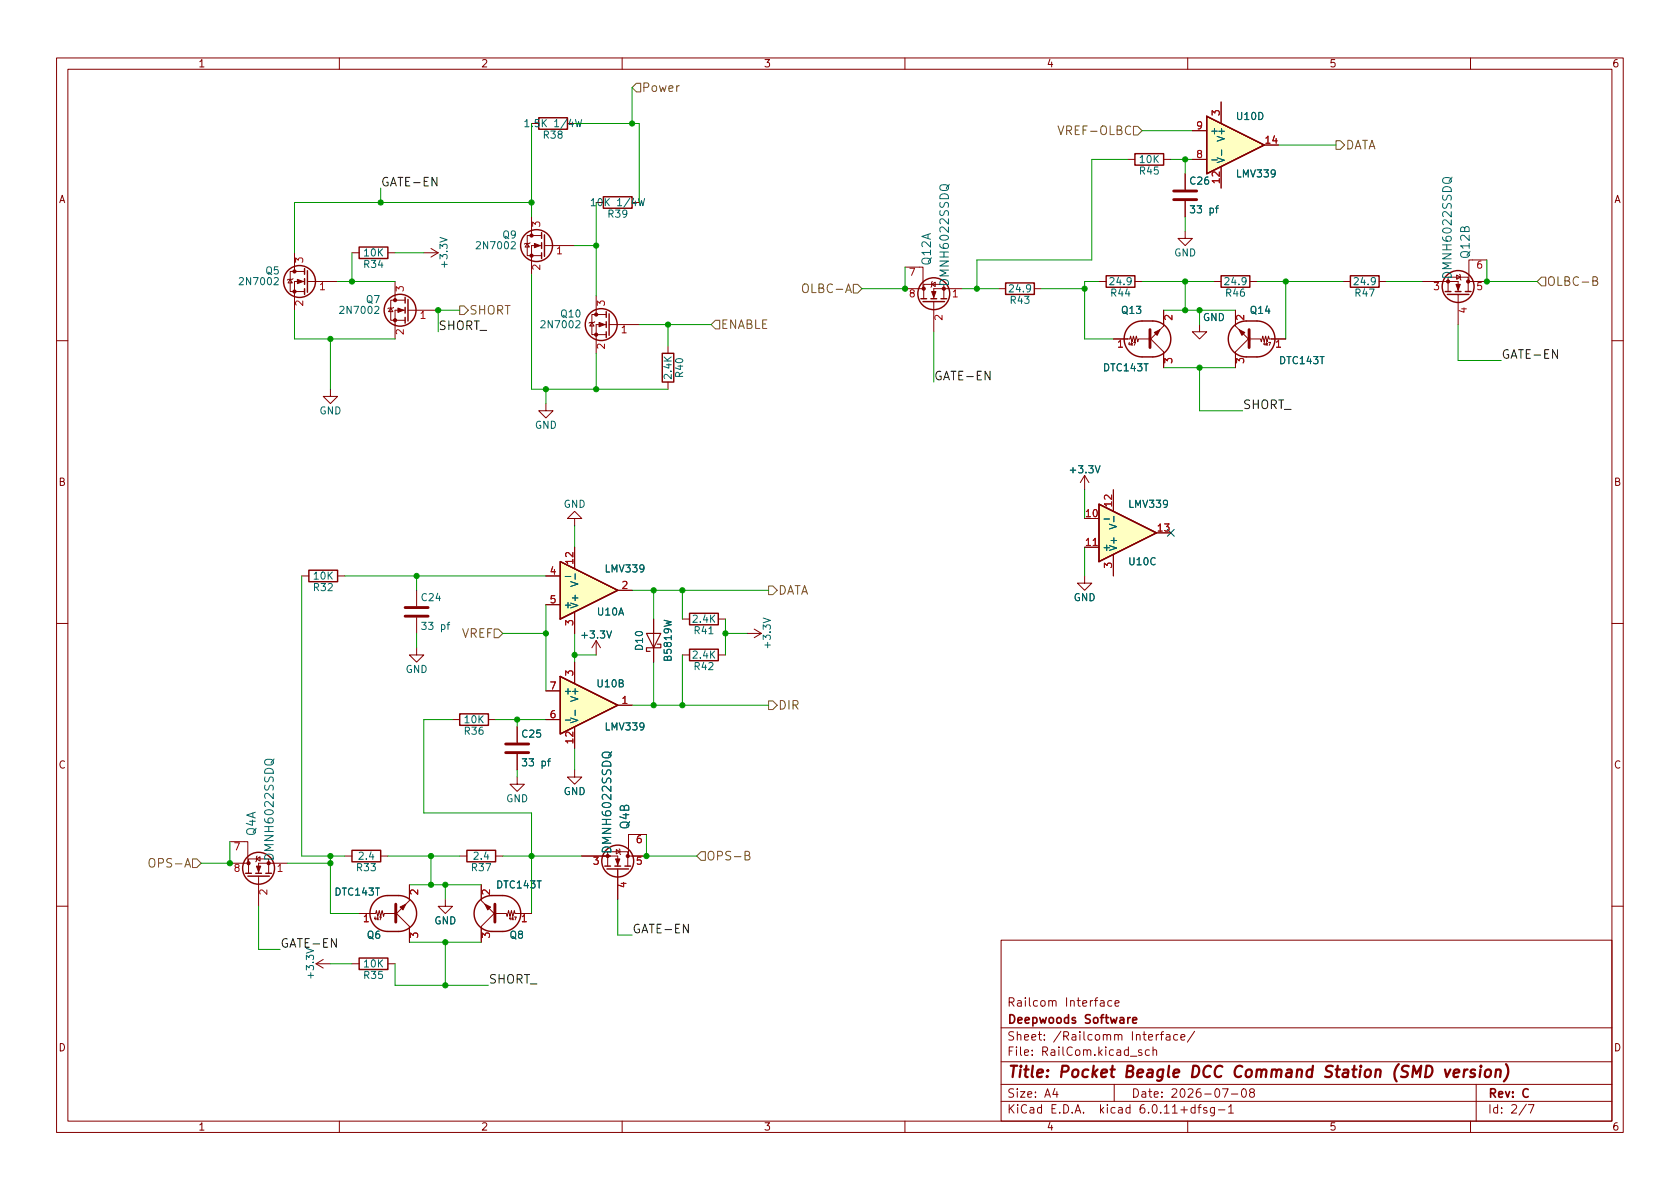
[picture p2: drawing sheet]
<svg xmlns="http://www.w3.org/2000/svg" width="297mm" height="210mm" viewBox="0 0 297 210" stroke-linecap="round" stroke-linejoin="round" font-family="sans-serif">
<g fill="none" stroke="#840000" stroke-width=".18">
<path d="M10 10.2h277v190.1h-277zM12 12.2h273v186.1h-273zM60 10.2v2M110 10.2v2M160 10.2v2M210 10.2v2M215.9 18v3.8M260 10.2v2M94 38.3v3.4M199.4 28.2h1.3M205.7 28.2h1.3M209.5 30.7v2.8"/>
<path d="M209.5 35.6v2.7M210.8 28.2h2.6M210.8 23.1h2.6M215.9 29.5v3.8M223.5 25.6h2.6M51.3 49.4l.4 .6h-.8zM51.8 49.3l-.1 .1h-.8l-.1 .1M52.1 48h-.8v3.6h2.5M52.1 48h1.7M52.1 44.7v3.3M53.8 49.8h-1.7v5.1M54.4 49.8h5.3"/>
<path d="M62.2 44.7h1.3M68.6 44.7h1.2M69.1 54.5l.4 .6h-.8zM69.6 54.4l-.1 .1h-.8l-.1 .1M69.8 53.1h-.7v3.5h2.5M69.8 53.1h1.8M69.8 49.8v3.3M71.6 54.9h-1.8v5M72.1 54.9h5.4M74.9 44.7h2.6M76.2 43.9l1.3 .8M77.5 44.7l-1.3 .8"/>
<path d="M93.2 43l.4 .7h-.8zM93.7 42.9l-.1 .1h-.8l-.1 .2M94 41.7h-.8v3.5h2.6M94 41.7h1.8M95.8 43.4h-1.8v5.1M96.3 43.4h5.3M104.6 57l.4 .7h-.7zM105.2 56.9l-.2 .1h-.7l-.2 .1M105.4 55.6h-.8v3.6h2.6M105.4 52.3v3.3M105.4 55.6h1.8M107.2 57.4h-1.8v5.1"/>
<path d="M107.7 57.4h5.3M160 47.2h3.2v3.8M160 51h3.3M163.3 51v-.7h3.6v.7M163.3 51v1.8M164.7 50.3l.7-.4v.8zM164.8 49.8l-.1 .1v.8l-.1 .1M165.1 53.3v.2M165.1 53.6v5.1M166.9 51h-1.8v1.8M166.9 51v1.8M167.6 51h2.6"/>
<path d="M176.5 51h1.3M182.9 51h1.2M194.3 49.8h1.3M196.8 59.9h3l.1-.5 .3 1 .2-1 .3 1 .2-1 .3 1 .1-.5h1.9M200.7 49.8h1.2M203.2 59.7l2.5 2.5v2.8M205.7 54.9v2.8l-2.5 2.5M209.5 40.9v1.3h1.3l-1.3 1.2-1.2-1.2h1.2M212.1 57.4v1.3h1.3l-1.3 1.2-1.3-1.2h1.3M214.6 49.8h1.3M218.4 54.9v2.8l2.6 2.5M221 59.9h1.9l.1 .5 .3-1 .2 1 .3-1 .2 1 .3-1 .1 .5h2.9"/>
<path d="M221 59.7l-2.6 2.5v2.8M221 49.8h1.2M237.5 49.8h1.3M243.8 49.8h1.3M251.5 49.8h5M257.6 48.6l.6 .4-.6 .4zM257.8 49.8v1.8M257.8 52.1v.2M257.8 52.3v5.1M258.1 48.5l.1 .1v.8l.1 .1M259.6 49.8v-.8h-3.6v2.6M259.6 49.8h3.3"/>
<path d="M259.6 49.8v1.8M262.9 46h-3.2v3.8M10 60.2h2M58.4 68.8v1.3h1.3l-1.3 1.3-1.3-1.3h1.3M96.5 71.4v1.2h1.3l-1.3 1.3-1.3-1.3h1.3M118.1 61.2v1.3M118.1 67.6v1.2M200.4 60.5h.4l-.2 .6M224.3 60.5h.3l-.2 .6M285 60.2h2M101.6 91.7h1.3l-1.3-1.3-1.3 1.3h1.3v1.3M101.6 96.8v3.8"/>
<path d="M191.8 91.7h2.5M191.8 96.8h2.5M191.8 84.1l-.8 1.2M191.8 84.1v2.5M191.8 84.1l.7 1.2M196.8 86.6v3.8M196.8 98v3.8M204.5 94.2h2.5M10 110.2h2M53.3 101.8h1.3M59.7 101.8h1.3M73.7 114.5v1.3h1.2l-1.2 1.3-1.3-1.3h1.3"/>
<path d="M73.7 104.4v2.8M73.7 109.2v2.8M96.5 101.8h2.6M96.5 106.9h2.6M101.6 108.2v3.8M101.6 117.1v3.8M105.4 113.3l-.8 1.2M105.4 113.3v2.5M105.4 113.3l.8 1.2M109.2 104.4h2.6M115.6 109.5v7.6M120.6 115.8h1.3"/>
<path d="M120.6 109.5h1.3M127 115.8h1.3M127 109.5h1.3M132.1 112h2.5M133.3 111.2l1.3 .8M134.6 112l-1.3 .8M191.8 101.8v1.3h1.2l-1.2 1.3-1.3-1.3h1.3M285 110.2h2M80 127.2h1.3M86.4 127.2h1.2M91.4 137.4v1.3h1.3l-1.3 1.2-1.2-1.2h1.2M91.4 128.5v2.8"/>
<path d="M91.4 133.3v2.8M96.5 127.2h2.6M96.5 122.2h2.6M101.6 136.1v1.3h1.3l-1.3 1.3-1.3-1.3h1.3M101.6 128.5v3.8M109.2 124.7h2.6M40.6 148.8h3.2v3.8M40.6 152.6h3.3M43.9 152.6v-.7h3.6v.7M43.9 152.6v1.8M45.3 151.9l.7-.4v.8zM45.5 151.4l-.2 .1v.8l-.1 .1"/>
<path d="M45.7 154.9v.2M45.7 155.2v5.1M47.5 152.6h-1.8v1.8M47.5 152.6v1.8M48.3 152.6h2.5M61 151.4h1.2M67.3 151.4h1.3M72.4 156.5v2.8l-2.6 2.5M78.7 159v1.3h1.3l-1.3 1.2-1.2-1.2h1.2M81.3 151.4h1.2M85.1 156.5v2.8l2.5 2.5M87.6 151.4h1.3"/>
<path d="M102.9 151.4h5M109 150.2l.6 .4-.6 .4zM109.2 151.4v1.8M109.2 153.7v.2M109.2 153.9v5.1M109.5 150.1l.1 .1v.8l.1 .1M111 151.4v-.8h-3.6v2.6M111 151.4v1.8M111 151.4h3.3M114.3 147.6h-3.2v3.8M10 160.2h2M55.9 170.4h2.5"/>
<path d="M55.9 170.4l1.2 .8M57.1 169.7l-1.2 .7M62.2 170.4h1.3M63.5 161.5h2.9l.1-.5 .3 1 .3-1 .2 1 .3-1 .2 1 .1-.5h1.9M67.1 162.1h.3l-.2 .6M68.6 170.4h1.2M69.8 161.3l2.6 2.5v2.8M87.6 161.5h1.9l.2 .5 .2-1 .3 1 .2-1 .3 1 .2-1 .2 .5h2.9M87.6 161.3l-2.5 2.5v2.8M91 162.1h.3l-.2 .6M177 166.3h108v32h-108zM186.1 177.1l.2-.2 .3 .1 .1 .9"/>
<path d="M197.1 177.4l.8-.1-.1-.3-.4-.1-.3 .2 .1 .8h.6M285 160.2h2M60 198.3v2M110 198.3v2M160 198.3v2M177 194.8h108M177 191.8h108M177 187.8h108M177 181.8h108M182.5 186.5v.1M182.5 185.7v.1M184.6 183.8v.1"/>
<path d="M184.6 183v.1M197 191.8v3M197.1 183.1l.2-.2 .3 .1 .1 .9M197.1 182.9v1M197.7 183.1l.2-.2 .4 .1 .1 .9M203.2 185.7l-.4-.1-.3 .3v.4l.1 .3h.6M203.9 185.8l.2-.2 .3 .1 .1 .9M203.9 185.1v1.5M210 198.3v2M211.2 182.4l-1.3 1.9M215.4 196.3h1.2M217.2 195.8l.4-.5v1.5"/>
<path d="M217.2 196.8h.9M217.7 193.5h1.2M219.7 192.6l.2-.1a.81 .81 0 0 1 .5 .7 .81 .81 0 0 1-.3 .8h-.1a.81 .81 0 0 1-.6-.6 .81 .81 0 0 1 .3-.8zM221.2 193.2l-.3-.3 .1-.2 .2-.2 .4 .1 .2 .2-.1 .2-.6 .2-.2 .3 .1 .4 .2 .1h.4l.2-.3-.1-.4-.2-.1M260 198.3v2M261 191.8v6.5M270.2 195.3h1l-.6 1.5"/>
</g>
<path d="M235.7 188.6a.85 .85 0 0 0-1.1 .1 .45 .45 0 0 0 .2 .7l.4 .1a.49 .49 0 0 1 .3 .5 .49 .49 0 0 1-.5 .5l-.7-.1M247.3 188.2a2.35 2.35 0 0 0-.4 3M255.5 189.1l.3 1.4 .6-1.4" fill="none" stroke="#840000" stroke-width=".4"/>
<g fill="none" stroke="#840000" stroke-width=".25">
<path d="M95.2 20.8h5.1v2.1h-5.1zM106.7 34.8h5.1v2h-5.1zM200.7 27.2h5v2h-5zM213.4 20.6l10.1 5-10.1 5.1zM53.8 47.5v1M53.8 49.3v1M53.8 51v1.1M54.4 47.9v3.8M63.5 43.7h5.1v2h-5.1zM71.6 52.6v1M71.6 54.4v1M71.6 56.1v1"/>
<path d="M72.1 53v3.8M95.8 41.1v1.1M95.8 42.9v1M95.8 44.7v1M96.3 41.5v3.8M107.2 55.1v1M107.2 56.9v1M107.2 58.7v1M107.7 55.5v3.8M162.8 52.8h1M163.2 53.3h3.8M164.6 52.8h1"/>
<path d="M166.4 52.8h1M177.8 50h5.1v2.1h-5.1zM195.6 48.8h5.1v2h-5.1zM203.8 56.8h-1.9a3.2 3.2 0 0 0-3.1 3.1 3.2 3.2 0 0 0 3.1 3.2h1.9M203.8 56.8a3.2 3.2 0 0 1 3.2 3.1 3.2 3.2 0 0 1-3.2 3.2M215.9 48.8h5.1v2h-5.1zM218.1 57.7a3.2 3.2 0 0 1 2.2-.9h2a3.2 3.2 0 0 1 3.1 3.1 3.2 3.2 0 0 1-3.1 3.2h-2a3.2 3.2 0 0 1-2.9-1.9 3.2 3.2 0 0 1 .7-3.5zM238.8 48.8h5v2h-5zM255.5 51.6h1M255.9 52.1h3.8M257.3 51.6h1M259.1 51.6h1"/>
<path d="M117.1 62.5h2v5.1h-2zM99.1 99.3l10.1 5.1-10.1 5.1zM194.3 89.1l10.2 5.1-10.2 5.1zM54.6 100.8h5.1v2.1h-5.1zM99.1 119.6l10.1 5.1-10.1 5.1zM121.9 114.8h5.1v2h-5.1zM121.9 108.5h5.1v2h-5.1zM81.3 126.2h5.1v2.1h-5.1zM43.4 154.4h1M43.8 154.9h3.8M45.2 154.4h1M47 154.4h1"/>
<path d="M62.2 150.4h5.1v2h-5.1zM68.6 158.4a3.2 3.2 0 0 0-3.2 3.1 3.2 3.2 0 0 0 3.2 3.2M68.6 158.4h1.9a3.2 3.2 0 0 1 3.2 3.1 3.2 3.2 0 0 1-3.2 3.2h-1.9M82.5 150.4h5.1v2h-5.1zM84.7 159.3a3.2 3.2 0 0 1 2.3-.9h1.9a3.2 3.2 0 0 1 3.2 3.1 3.2 3.2 0 0 1-3.2 3.2h-1.9a3.2 3.2 0 0 1-2.9-1.9 3.2 3.2 0 0 1 .6-3.5zM106.9 153.2h1M107.3 153.7h3.8M108.7 153.2h1M110.5 153.2h1M63.5 169.4h5.1v2h-5.1z"/>
<circle cx="53" cy="49.8" r="2.82"/>
<circle cx="70.7" cy="54.9" r="2.82"/>
<circle cx="94.9" cy="43.4" r="2.82"/>
<circle cx="106.3" cy="57.4" r="2.82"/>
<circle cx="165.1" cy="51.9" r="2.82"/>
<circle cx="257.8" cy="50.7" r="2.82"/>
<circle cx="45.7" cy="153.5" r="2.82"/>
<circle cx="109.2" cy="152.3" r="2.82"/>
</g>
<g fill="#840000" stroke="#840000" stroke-width=".18">
<path d="M164.7 51.6h.8l-.4 1z"/>
<path d="M219.1 58.3l1 .5-.5 .5z"/>
<path d="M204.1 58.8l1-.5-.5 1z"/>
<path d="M108.8 151.9h.8l-.4 1z"/>
<path d="M45.3 153.2h.8l-.4 1z"/>
<path d="M70.7 160.4l1.1-.5-.6 1z"/>
<path d="M94.5 43l1 .4-1 .4z"/>
<path d="M52.6 49.4l1 .4-1 .4z"/>
<path d="M85.7 159.9l1 .5-.5 .5z"/>
<path d="M70.4 54.5l1 .4-1 .3z"/>
<path d="M105.9 57l1 .4-1 .4z"/>
<path d="M257.4 50.3h.8l-.4 1z"/>
<circle cx="166.9" cy="51" r=".28"/>
<circle cx="163.3" cy="51" r=".28"/>
<circle cx="107.4" cy="151.4" r=".28"/>
<circle cx="111" cy="151.4" r=".28"/>
<circle cx="47.5" cy="152.6" r=".28"/>
<circle cx="43.9" cy="152.6" r=".28"/>
<circle cx="94" cy="45.2" r=".28"/>
<circle cx="94" cy="41.7" r=".28"/>
<circle cx="52.1" cy="51.6" r=".28"/>
<circle cx="52.1" cy="48" r=".28"/>
<circle cx="69.8" cy="56.6" r=".28"/>
<circle cx="69.8" cy="53.1" r=".28"/>
<circle cx="105.4" cy="59.2" r=".28"/>
<circle cx="105.4" cy="55.6" r=".28"/>
<circle cx="256" cy="49.8" r=".28"/>
<circle cx="259.6" cy="49.8" r=".28"/>
</g>
<g fill="none" stroke="#a90000" stroke-width=".18">
<path d="M52.3 46.4v-.8l.4 .4 .2-.3h.5l.1 .1-.1 .6M53.5 53.2v.8l-.9-.8-.3 .3 .1 .5M56.7 50.3l.3-.3v1.2M70 51.5v-.8l.5 .4 .1-.4h.6l.1 .2-.1 .6M71.3 58.3v.8l-.9-.8-.4 .2 .2 .5M74.4 55.4l.4-.3v1.2M94.2 40v-.7l.5 .4 .1-.4h.5l.1 .2-.1 .5M95.4 46.9v.8l-.9-.8-.3 .2 .1 .5M98.6 44l.3-.4v1.3M105.6 54v-.8l.5 .4 .1-.3h.6l.1 .2-.1 .5M110 58l.4-.4v1.3M160.9 47.4h.8l-.5 1.3"/>
<path d="M161.2 51.8l-.3-.3 .1-.1 .2-.2 .3 .1 .2 .2-.1 .2-.6 .1-.1 .2 .1 .4 .2 .1h.3l.2-.2v-.3l-.3-.2M166.6 55.8v.8l-.9-.8-.4 .2 .1 .5M168.5 51.6l.4-.4v1.3M207.2 55.8v.8l-.9-.8-.4 .2 .2 .5M219.9 55.8v.8l-.9-.8-.4 .2 .2 .5M253.6 50h.8l-.5 .5 .4 .1v.5l-.2 .1-.5-.1M258.8 54.4v.8l-.9-.3M261.9 46.2h-.4a.86 .86 0 0 0 0 1.2l.4-.1 .1-.4-.3-.3h-.2l-.2 .3M261.9 50h-.6v.6l.1-.1h.5l.1 .2-.1 .4-.2 .1-.4-.1M106.9 60.8v.8l-.9-.8-.4 .3 .1 .5M197.8 60.5l.3-.4v1.3M205.9 64.2v-.8l.5 .4 .1-.4h.6l.1 .2-.1 .6"/>
<path d="M218.6 64.2v-.8l.5 .4 .1-.4h.6l.1 .2-.1 .6M225.7 60.5l.4-.4v1.3M193.3 96.5h.7M41.5 149h.8l-.5 1.3M41.8 153.4l-.3-.3 .1-.1 .2-.2 .4 .1 .1 .2-.1 .2-.5 .1-.2 .2 .1 .4 .2 .1h.4l.1-.2v-.3l-.3-.2M47.2 157.4v.8l-.9-.8-.4 .2 .1 .5M49.2 153.2l.3-.4v1.3M73.9 157.4v.8l-1-.8-.3 .2 .1 .5M86.6 157.4v.8l-1-.8-.3 .2 .1 .5M105 151.6h.8l-.5 .5 .4 .1v.5l-.2 .1-.5-.1M110.3 156v.8l-.9-.3M113.3 147.8h-.4a.85 .85 0 0 0 0 1.2l.4-.1 .1-.4-.2-.3-.4 .1-.1 .2"/>
<path d="M113.3 151.6h-.6v.6l.1-.1h.5l.1 .2-.1 .4-.1 .1-.5-.1M64.4 162.1l.4-.4v1.3M72.6 165.8v-.8l.5 .4 .1-.4h.5l.2 .2-.2 .6M85.3 165.8v-.8l.5 .4 .1-.4h.5l.2 .2-.2 .6M92.3 162.1l.4-.4v1.3"/>
</g>
<g fill="none" stroke="#006464" stroke-width=".18">
<path d="M101.8 21.1l.3 1.3 .2-.9 .2 .9 .3-1.3M112.9 35.1l.3 1.3 .2-.9 .3 .9 .3-1.3M166.4 32.7a1.03 1.03 0 0 1 1.3 .3 .51 .51 0 0 1-.5 .7h-.5a.51 .51 0 0 1-.5-.4 .51 .51 0 0 1 .2-.6zM167.8 32.6l-.4 .5-.1 .3M214.2 28.3h1M216 26.5v1M255.3 31.5a1.02 1.02 0 0 1 1.3 .3 .51 .51 0 0 1-.5 .6h-.5a.51 .51 0 0 1-.5-.3 .51 .51 0 0 1 .2-.6zM256.7 31.3l-.4 .5-.1 .3M48.5 49.2l.5-.1 .2 .3-.8 1h.8M66.3 54.3l.4-.1 .3 .3-.8 .9h.8M77.8 42l1.3 .4-1.3 .4M90.4 42.9l.5-.2 .2 .4-.8 .9h.8"/>
<path d="M101.8 56.8l.5-.1 .2 .4-.7 .9h.7M182.2 50.9l-.2 .2h-.4l-.1-.2 .1-.5h.4l.2 .1a.84 .84 0 0 1-.3 1.1h-.3M200 49.6l-.2 .3-.4-.1-.1-.2 .1-.5h.4l.1 .1a.84 .84 0 0 1-.3 1.2h-.2M220.3 49.6l-.2 .3-.4-.1-.1-.2 .1-.5h.4l.2 .1a.84 .84 0 0 1-.3 1.2h-.3M243.2 49.6l-.3 .3-.3-.1-.2-.2 .2-.5h.3l.2 .1a.84 .84 0 0 1-.3 1.2h-.2M193.6 82.4l.5 1.2 .4-1.2M195.2 91.8h1M196.9 91.3v1M99.9 101.9h1M101.7 101.5v.9M107.3 111.6l.4 1.2 .4-1.2M117.4 109.7l1.3 .3-.9 .2 .9 .3-1.3 .3"/>
<path d="M125.3 112.1h.8M134.9 109.3l1.3 .4-1.3 .4M47 134.3a1.03 1.03 0 0 1 1.3 .3 .51 .51 0 0 1-.5 .7h-.5a.51 .51 0 0 1-.5-.4 .51 .51 0 0 1 .2-.6zM48.5 134.2l-.5 .5v.3M99.9 127.3h1M101.7 125.6v.9M106.7 133.1a1.03 1.03 0 0 1 1.3 .3 .51 .51 0 0 1-.5 .6h-.5a.51 .51 0 0 1-.5-.3 .51 .51 0 0 1 .2-.6zM108.1 132.9l-.4 .5-.1 .3M54.2 167.7l1.2 .4-1.2 .5"/>
</g>
<g fill="#840000" stroke="#840000" stroke-width=".51">
<path d="M220.9 58.3v3.2z"/>
<path d="M203.3 58.3v3.2z"/>
<path d="M70 159.9v3.2z"/>
<path d="M87.5 159.9v3.2z"/>
</g>
<path d="M207.5 35.3h4.1M207.5 33.8h4.1M71.6 109h4.1M71.6 107.4h4.1M89.4 133.1h4.1M89.4 131.6h4.1" fill="none" stroke="#840000" stroke-width=".51"/>
<path d="M114.3 112h2.5l-1.2 2.5zM116.2 113.9h.6v.6h-2.5v.7h.6" fill="none" stroke="#840000" stroke-width=".2"/>
<g fill="#ffffc2" stroke="#ffffc2" stroke-width=".18">
<path d="M99.1 119.6l10.1 5.1-10.1 5.1z"/>
<path d="M194.3 89.1l10.2 5.1-10.2 5.1z"/>
<path d="M99.1 99.3l10.1 5.1-10.1 5.1z"/>
<path d="M213.4 20.6l10.1 5-10.1 5.1z"/>
</g>
<g fill="none" stroke="#725600" stroke-width=".18">
<path d="M112.5 14.7h.8v1.6h-.8l-.7-.8zM199.9 22.4a.61 .61 0 0 0-.7 0 .61 .61 0 0 0-.2 .7 .57 .57 0 0 0 .3 .6 .57 .57 0 0 0 .6 0M200.4 22.3h.8l.7 .8-.7 .8h-.8zM236.2 24.9h.8l.7 .7-.7 .8h-.8zM81.3 54.1h.7l.8 .8-.8 .7h-.7zM125.7 57.4l.8-.8h.8v1.6h-.8zM149.5 51.7l.5-1.5 .5 1.5M149.7 51.3h.7M150.9 50.3h.7l.8 .7-.8 .8h-.7zM272.5 49h.8v1.5h-.8l-.7-.7zM281.6 49.7h.5l.3-.2v-.3l-.1-.2-.7-.1v1.6h.6l.3-.3a.4 .4 0 0 0-.4-.5M87.4 111.2h.7l.8 .8-.8 .8h-.7z"/>
<path d="M135.9 103.6h.8l.7 .8-.7 .8h-.8zM135.9 123.9h.8l.7 .8-.7 .8h-.8zM32.7 153.3l.5-1.5 .5 1.5M32.8 152.9h.7M34 151.9h.8l.8 .7-.8 .8h-.8zM124 150.6h.7v1.5h-.7l-.8-.7zM131.7 151.3h.5l.3-.2v-.3l-.1-.2-.7-.1v1.6h.6l.3-.3a.4 .4 0 0 0-.4-.5"/>
</g>
<g fill="none" stroke="#009600" stroke-width=".18">
<path d="M111.8 15.5v6.3M67.3 33.3v2.5M94 21.8v16.5M94 35.8h-41.9v8.9M101.6 21.8h11.4v14M105.4 35.8v16.5M199.4 28.2h-6.4v17.8h-20.3v5M201.9 23.1h8.9M207 28.2h3.8M209.5 28.2v2.5M209.5 38.3v2.6M226.1 25.6h10.1"/>
<path d="M52.1 54.9v5h17.7M58.4 59.9v8.9M59.7 49.8h10.1M62.2 44.7v5.1M69.8 44.7h5.1M81.3 54.9h-3.8v3.8M94 48.5v20.3h24.1M101.6 43.4h3.8M113 57.4h12.7M118.1 57.4v3.8M160 47.2v3.8h-7.6M165.1 58.7v8.9"/>
<path d="M170.2 51h6.3M184.1 51h7.7M194.3 49.8h-2.5v10.1h5M201.9 49.8h12.7M205.7 54.9h12.7M209.5 49.8v5.1M212.1 54.9v2.5M222.2 49.8h15.3M227.3 49.8v10.1M245.1 49.8h6.4M257.8 57.4v6.3h7.6M262.9 46v3.8h8.9"/>
<path d="M96.5 68.8v2.6M105.4 62.5v6.3M205.7 65h12.7M212.1 65v7.6h7.6M101.6 93v3.8M191.8 86.6v5.1M191.8 96.8v5M53.3 101.8v49.6h7.7M61 101.8h35.5M73.7 101.8v2.6M73.7 112v2.5M88.9 112h7.6"/>
<path d="M96.5 106.9v15.3M101.6 115.8h3.8M101.6 112v5.1M111.8 104.4h24.1M115.6 104.4v5.1M115.6 117.1v7.6M120.6 104.4v5.1M120.6 115.8v8.9M128.3 109.5v6.3M128.3 112h3.8M80 127.2h-5.1v16.6h19.1v17.7M87.6 127.2h8.9"/>
<path d="M91.4 127.2v1.3M91.4 136.1v1.3M101.6 132.3v3.8M111.8 124.7h24.1M40.6 148.8v3.8h-5M50.8 152.6h7.6M58.4 151.4v10.1h5.1M68.6 151.4h12.7M72.4 156.5h12.7M76.2 151.4v5.1M78.7 156.5v2.5M88.9 151.4h14"/>
<path d="M109.2 159v6.3h2.6M114.3 147.6v3.8h8.9M45.7 160.3v7.6h3.8M58.4 170.4h3.8M69.8 170.4v3.8h16.6M72.4 166.6h12.7M78.7 166.6v7.6"/>
</g>
<path d="M206.4 93.6l1.2 1.2M207.6 93.6l-1.2 1.2" fill="none" stroke="#000084" stroke-width=".18"/>
<g fill="#009600" stroke="#009600" stroke-width=".18">
<circle cx="160" cy="51" r=".46"/>
<circle cx="118.1" cy="57.4" r=".46"/>
<circle cx="120.6" cy="124.7" r=".46"/>
<circle cx="128.3" cy="112" r=".46"/>
<circle cx="115.6" cy="104.4" r=".46"/>
<circle cx="120.6" cy="104.4" r=".46"/>
<circle cx="105.4" cy="43.4" r=".46"/>
<circle cx="172.7" cy="51" r=".46"/>
<circle cx="111.8" cy="21.8" r=".46"/>
<circle cx="40.6" cy="152.6" r=".46"/>
<circle cx="78.7" cy="166.6" r=".46"/>
<circle cx="78.7" cy="156.5" r=".46"/>
<circle cx="76.2" cy="156.5" r=".46"/>
<circle cx="58.4" cy="151.4" r=".46"/>
<circle cx="76.2" cy="151.4" r=".46"/>
<circle cx="58.4" cy="152.6" r=".46"/>
<circle cx="78.7" cy="174.2" r=".46"/>
<circle cx="101.6" cy="115.8" r=".46"/>
<circle cx="105.4" cy="68.8" r=".46"/>
<circle cx="58.4" cy="59.9" r=".46"/>
<circle cx="73.7" cy="101.8" r=".46"/>
<circle cx="212.1" cy="65" r=".46"/>
<circle cx="209.5" cy="49.8" r=".46"/>
<circle cx="191.8" cy="51" r=".46"/>
<circle cx="114.3" cy="151.4" r=".46"/>
<circle cx="115.6" cy="124.7" r=".46"/>
<circle cx="96.5" cy="112" r=".46"/>
<circle cx="212.1" cy="54.9" r=".46"/>
<circle cx="209.5" cy="28.2" r=".46"/>
<circle cx="209.5" cy="54.9" r=".46"/>
<circle cx="227.3" cy="49.8" r=".46"/>
<circle cx="262.9" cy="49.8" r=".46"/>
<circle cx="96.5" cy="68.8" r=".46"/>
<circle cx="62.2" cy="49.8" r=".46"/>
<circle cx="67.3" cy="35.8" r=".46"/>
<circle cx="94" cy="35.8" r=".46"/>
<circle cx="77.5" cy="54.9" r=".46"/>
<circle cx="91.4" cy="127.2" r=".46"/>
<circle cx="94" cy="151.4" r=".46"/>
</g>
<g font-size="2.8" fill="#840000">
<text x="178" y="191.2">Title:</text>
<text x="187.3" y="191.2">Pocket</text>
<text x="199.2" y="191.2">Beagle</text>
<text x="211.2" y="191.2">DCC Command</text>
<text x="235.6" y="191.2">Station</text>
<text x="248.1" y="191.2">(SMD</text>
<text x="257.6" y="191.2">version)</text>
</g>
<g font-size="2.1" fill="#725600">
<text x="113.4" y="16.7">Power</text>
<text x="186.9" y="24.3">VREF-OLBC</text>
<text x="237.9" y="26.9">DATA</text>
<text x="141.5" y="52.3">OLBC-A</text>
<text x="273.4" y="51">OLBC-B</text>
<text x="127.4" y="58.6">ENABLE</text>
<text x="137.5" y="105.6">DATA</text>
<text x="81.6" y="113.2">VREF</text>
<text x="137.5" y="125.9">DIR</text>
<text x="26" y="153.9">OPS-A</text>
<text x="124.8" y="152.6">OPS-B</text>
</g>
<g font-size="2.1" fill="#0f0f0f">
<text x="67.3" y="33">GATE-EN</text>
<text x="77.5" y="58.4">SHORT_</text>
<text x="82.9" y="56.1">SHORT</text>
<text x="265.4" y="63.4">GATE-EN</text>
<text x="165.1" y="67.2">GATE-EN</text>
<text x="219.7" y="72.3">SHORT_</text>
<text x="49.5" y="167.6">GATE-EN</text>
<text x="111.8" y="165">GATE-EN</text>
<text x="86.4" y="173.9">SHORT_</text>
</g>
<g font-size="2.1" fill="#006464">
<text x="165.1" y="47" transform="rotate(-90 165.1 47)">Q12A</text>
<text x="260.3" y="45.9" transform="rotate(-90 260.3 45.9)">Q12B</text>
<text x="168.2" y="50.7" transform="rotate(-90 168.2 50.7)">DMNH6022SSDQ</text>
<text x="257.1" y="49.5" transform="rotate(-90 257.1 49.5)">DMNH6022SSDQ</text>
<text x="45.7" y="147.9" transform="rotate(-90 45.7 147.9)">Q4A</text>
<text x="111.7" y="146.8" transform="rotate(-90 111.7 146.8)">Q4B</text>
<text x="48.9" y="152.3" transform="rotate(-90 48.9 152.3)">DMNH6022SSDQ</text>
<text x="108.5" y="151.1" transform="rotate(-90 108.5 151.1)">DMNH6022SSDQ</text>
</g>
<g font-size="2.1" fill="#840000">
<text x="178" y="178.5">Railcom</text>
<text x="188.3" y="178.5">Interface</text>
<text x="178" y="184.5">Sheet:</text>
<text x="178" y="181.5">Deepwoods</text>
<text x="186.2" y="184.5">/Railcomm</text>
<text x="191.7" y="181.5">Software</text>
<text x="200.1" y="184.5">Interface/</text>
<text x="178" y="187.2">File:</text>
<text x="184.4" y="187.2">RailCom.kicad_sch</text>
<text x="178" y="197.4">KiCad</text>
<text x="178" y="194.6">Size:</text>
<text x="184.7" y="194.6">A4</text>
<text x="185.7" y="197.4">E.D.A.</text>
<text x="194.6" y="197.4">kicad</text>
<text x="200" y="194.6">Date:</text>
<text x="201.8" y="197.4">6.0.11+dfsg-1</text>
<text x="207" y="194.6">2026-07-08</text>
<text x="263" y="194.6">Rev:</text>
<text x="263" y="197.4">Id:</text>
<text x="267.1" y="197.4">2/7</text>
<text x="269.1" y="194.6">C</text>
</g>
<g font-size="1.8" fill="#840000">
<text x="35" y="12.3">1</text>
<text x="85" y="12.3">2</text>
<text x="135" y="12.3">3</text>
<text x="185" y="12.3">4</text>
<text x="235" y="12.3">5</text>
<text x="285" y="12.3">6</text>
<text x="10.4" y="36.3">A</text>
<text x="285.4" y="36.3">A</text>
<text x="10.3" y="86.3">B</text>
<text x="285.3" y="86.3">B</text>
<text x="10.3" y="136.3">C</text>
<text x="285.3" y="136.3">C</text>
<text x="10.3" y="186.3">D</text>
<text x="285.3" y="186.3">D</text>
<text x="35" y="200.3">1</text>
<text x="85" y="200.3">2</text>
<text x="135" y="200.3">3</text>
<text x="185" y="200.3">4</text>
<text x="235" y="200.3">5</text>
<text x="285" y="200.3">6</text>
</g>
<g font-size="1.8" fill="#006464">
<text x="92.5" y="22.9">1.5K</text>
<text x="97.9" y="22.9">1/4W</text>
<text x="218.4" y="21.6">U10D</text>
<text x="95.9" y="24.9">R38</text>
<text x="201.3" y="29.2">10K</text>
<text x="213.9" y="24.1">+</text>
<text x="216.9" y="29" transform="rotate(-90 216.9 29)">V-</text>
<text x="216.9" y="25.2" transform="rotate(-90 216.9 25.2)">V+</text>
<text x="201.3" y="31.2">R45</text>
<text x="210.2" y="33">C26</text>
<text x="218.4" y="31.8">LMV339</text>
<text x="104.2" y="36.8">10K</text>
<text x="107.3" y="38.9">R39</text>
<text x="109" y="36.8">1/4W</text>
<text x="210.2" y="38.1">33</text>
<text x="213.7" y="38.1">pf</text>
<text x="64.1" y="47.8">R34</text>
<text x="64.1" y="45.7">10K</text>
<text x="79.5" y="47.6" transform="rotate(-90 79.5 47.6)">+3.3V</text>
<text x="83.9" y="44.5">2N7002</text>
<text x="88.7" y="42.5">Q9</text>
<text x="207.5" y="45.7">GND</text>
<text x="42" y="50.8">2N7002</text>
<text x="46.8" y="48.9">Q5</text>
<text x="64.6" y="54">Q7</text>
<text x="178.1" y="52.1">24.9</text>
<text x="195.9" y="50.8">24.9</text>
<text x="196.2" y="52.8">R44</text>
<text x="216.2" y="50.8">24.9</text>
<text x="216.5" y="52.8">R46</text>
<text x="239.1" y="50.8">24.9</text>
<text x="239.4" y="52.8">R47</text>
<text x="59.8" y="55.9">2N7002</text>
<text x="95.3" y="58.4">2N7002</text>
<text x="99" y="56.5">Q10</text>
<text x="178.4" y="54.1">R43</text>
<text x="198.1" y="55.9">Q13</text>
<text x="212.6" y="57.2">GND</text>
<text x="220.9" y="55.9">Q14</text>
<text x="226.1" y="64.8">DTC143T</text>
<text x="119.1" y="67.2" transform="rotate(-90 119.1 67.2)">2.4K</text>
<text x="121.2" y="66.9" transform="rotate(-90 121.2 66.9)">R40</text>
<text x="194.9" y="66">DTC143T</text>
<text x="56.4" y="73.7">GND</text>
<text x="94.5" y="76.2">GND</text>
<text x="188.9" y="84.1">+3.3V</text>
<text x="99.6" y="90.2">GND</text>
<text x="197.9" y="93.7" transform="rotate(-90 197.9 93.7)">V-</text>
<text x="199.4" y="90.2">LMV339</text>
<text x="106.8" y="101.6">LMV339</text>
<text x="194.8" y="97.8">+</text>
<text x="197.9" y="97.5" transform="rotate(-90 197.9 97.5)">V+</text>
<text x="199.4" y="100.3">U10C</text>
<text x="55.2" y="104.9">R32</text>
<text x="55.2" y="102.9">10K</text>
<text x="74.3" y="106.7">C24</text>
<text x="99.6" y="108">+</text>
<text x="102.6" y="107.7" transform="rotate(-90 102.6 107.7)">V+</text>
<text x="102.6" y="103.9" transform="rotate(-90 102.6 103.9)">V-</text>
<text x="189.8" y="106.7">GND</text>
<text x="74.3" y="111.8">33</text>
<text x="77.8" y="111.8">pf</text>
<text x="102.5" y="113.3">+3.3V</text>
<text x="105.5" y="109.2">U10A</text>
<text x="122.2" y="110.5">2.4K</text>
<text x="122.5" y="112.5">R41</text>
<text x="71.6" y="119.4">GND</text>
<text x="114.1" y="115.2" transform="rotate(-90 114.1 115.2)">D10</text>
<text x="119.1" y="117.1" transform="rotate(-90 119.1 117.1)">B5819W</text>
<text x="122.2" y="116.8">2.4K</text>
<text x="122.5" y="118.9">R42</text>
<text x="136.7" y="114.9" transform="rotate(-90 136.7 114.9)">+3.3V</text>
<text x="99.6" y="123.2">+</text>
<text x="102.6" y="124.2" transform="rotate(-90 102.6 124.2)">V+</text>
<text x="105.4" y="121.9">U10B</text>
<text x="81.9" y="130.3">R36</text>
<text x="81.9" y="128.3">10K</text>
<text x="92.1" y="130.8">C25</text>
<text x="102.6" y="128" transform="rotate(-90 102.6 128)">V-</text>
<text x="106.8" y="129.5">LMV339</text>
<text x="92.1" y="135.9">33</text>
<text x="95.6" y="135.9">pf</text>
<text x="89.4" y="142.2">GND</text>
<text x="99.6" y="141">GND</text>
<text x="62.8" y="154.4">R33</text>
<text x="63.2" y="152.4">2.4</text>
<text x="83.2" y="154.4">R37</text>
<text x="83.5" y="152.4">2.4</text>
<text x="59.1" y="158.8">DTC143T</text>
<text x="87.6" y="157.5">DTC143T</text>
<text x="64.8" y="166.4">Q6</text>
<text x="76.7" y="163.8">GND</text>
<text x="90" y="166.4">Q8</text>
<text x="55.9" y="173.3" transform="rotate(-90 55.9 173.3)">+3.3V</text>
<text x="64.1" y="173.5">R35</text>
<text x="64.1" y="171.5">10K</text>
</g>
<g font-size="1.8" fill="#a90000">
<text x="211.4" y="22.9">9</text>
<text x="215.6" y="20.6" transform="rotate(-90 215.6 20.6)">3</text>
<text x="211.4" y="27.9">8</text>
<text x="223.5" y="25.4">14</text>
<text x="215.6" y="32.6" transform="rotate(-90 215.6 32.6)">12</text>
<text x="98.3" y="45.7">1</text>
<text x="56.3" y="52.1">1</text>
<text x="168.2" y="53.3">1</text>
<text x="74.1" y="57.2">1</text>
<text x="109.7" y="59.7">1</text>
<text x="260.1" y="55.5" transform="rotate(-90 260.1 55.5)">4</text>
<text x="197.4" y="62.2">1</text>
<text x="225.4" y="62.2">1</text>
<text x="196.6" y="89.8" transform="rotate(-90 196.6 89.8)">12</text>
<text x="191.8" y="91.4">10</text>
<text x="204.5" y="94">13</text>
<text x="97.1" y="101.6">4</text>
<text x="101.3" y="100" transform="rotate(-90 101.3 100)">12</text>
<text x="191.8" y="96.5">11</text>
<text x="196.6" y="100.6" transform="rotate(-90 196.6 100.6)">3</text>
<text x="97.1" y="106.7">5</text>
<text x="109.8" y="104.1">2</text>
<text x="101.3" y="110.8" transform="rotate(-90 101.3 110.8)">3</text>
<text x="101.3" y="119.7" transform="rotate(-90 101.3 119.7)">3</text>
<text x="97.1" y="121.9">7</text>
<text x="109.8" y="124.5">1</text>
<text x="97.1" y="127">6</text>
<text x="101.3" y="131.7" transform="rotate(-90 101.3 131.7)">12</text>
<text x="48.8" y="154.9">1</text>
<text x="111.5" y="157.1" transform="rotate(-90 111.5 157.1)">4</text>
<text x="64.1" y="163.8">1</text>
<text x="92" y="163.8">1</text>
</g>
<g font-size=".7" fill="#840000">
<text x="199.4" y="61.2">4k7</text>
<text x="223.3" y="61.2">4k7</text>
<text x="66" y="162.8">4k7</text>
<text x="89.9" y="162.8">4k7</text>
</g>
</svg>
